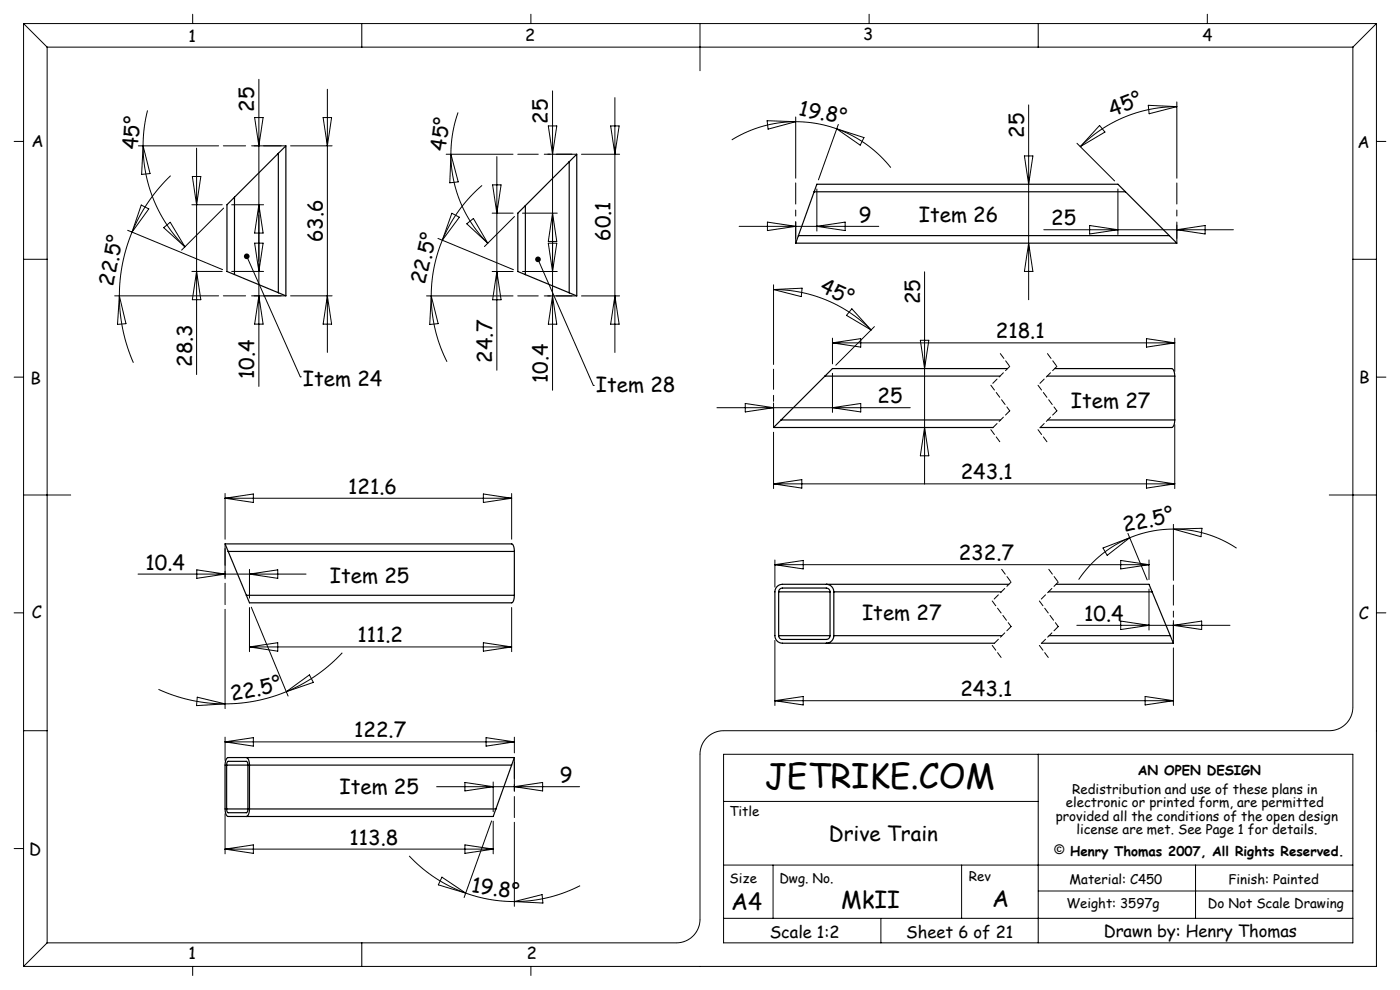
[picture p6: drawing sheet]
<svg xmlns="http://www.w3.org/2000/svg" width="297mm" height="210mm" viewBox="0 0 297 210" stroke-linecap="round" stroke-linejoin="round" font-family="sans-serif">
<g fill="none" stroke="#000" stroke-width=".21">
<path d="M5 5h287M5 5v200M5 5l5 5M10 10v190M10 10h277M40.9 3v2M54.9 16.8v65.2M69.4 18.9v55.9M76.7 5v5M112.6 3v2M117.2 19.3v63.5M148.5 5v10"/>
<path d="M184.4 3v2M220.3 5v5M256.1 3v2M287 10v140a5 5 0 0 1-5 5h-128.5a5 5 0 0 0-5 5v35a5 5 0 0 1-5 5h-133.5M292 5v200h-287M292 5l-5 5M3 30h2M29.4 30.9h17M30.4 30.9a30.3 30.3 0 0 0 8.8 21.5M30.4 30.9l1.4 5.9-1.8 .2zM31.3 23.4a30.3 30.3 0 0 0-.9 7.5M36.2 37.3a35.3 35.3 0 0 0-8.2 11.9"/>
<path d="M40.8 37.4h1.8l-.9 6zM41.7 31.4v48M53.9 30.9h5.7M54 24.9h1.8l-.9 6zM61.6 30.9h8.8M68.5 24.9h1.8l-.9 6zM94.7 32.7h14.1M95.7 32.7a26.7 26.7 0 0 0 7.8 18.9M95.7 32.7l1.5 5.9-1.8 .2zM97.2 23.9a26.7 26.7 0 0 0-1.5 8.8M102.3 39.3a30.9 30.9 0 0 0-8.5 11.7M104.5 39.2h1.8l-.9 6z"/>
<path d="M105.4 33.2v45.3M116.2 32.7h5.2M116.3 26.7h1.8l-.9 6zM123.4 32.7h8M129.5 26.7h1.8l-.9 6zM130.4 20.7v54.1M162.7 25.6l6.1 .2-5.9 1.6zM168.8 25.8a25.8 25.8 0 0 1 8.7 1.5M168.8 25.8a25.8 25.8 0 0 0-13.6 3.9M168.8 24.8v13M177.5 27.3a25.8 25.8 0 0 1 11.5 8.3M177.5 27.3l5.8 1.9-.8 1.6z"/>
<path d="M177.8 26.4l-4.2 11.7M217.3 33.1h1.8l-.9 6zM218.2 22.3v41.3M228.5 30.4l8 8M233.3 26.6l1.1 1.4-5.2 3.1zM243.6 22.3l6.1 .3-5.9 1.5zM249.7 22.6a29 29 0 0 0-20.5 8.5M249.7 21.6v16.2M292 30h2M5 55h5M27.1 48.9l20.1 8.3M28 49.2a35.3 35.3 0 0 0-2.7 13.6"/>
<path d="M30 43.5l1.6 .8-3.6 4.9zM34.7 48.3l1.4-1.2 3.1 5.3zM40.7 57.6h6.4M40.7 43.4h6.4M41.7 57.6l.9 6h-1.8zM47.4 44.1l-8.9 9M49.1 57.6h6.8M49.1 43.4h6.8M52.3 54.4l11.4 25.5M54 51.6h1.8l-.9 6zM54.9 43.4l.9 6h-1.8zM92.9 50.6l16 6.6"/>
<path d="M93.8 51a30.9 30.9 0 0 0-2.3 11.8M95.9 45.2l1.5 .9-3.6 4.9zM99 47.5l1.4-1.2 3.1 5.3zM104.4 57.6h4.5M104.4 45.2h4.5M105.4 57.6l.9 6h-1.8zM109.1 45.9l-6.3 6.4M110.9 57.6h7.3M110.9 45.2h7.3M114.1 55l11.8 26.8M116.3 51.6h1.8l-.9 6zM117.2 45.2l.9 6h-1.8z"/>
<path d="M156.8 48h29.6M162.8 47.1l6 .9-6 .9zM168.8 47v3.6M173.3 40.1v8.9M173.3 48l6-.9v1.8zM196.1 57.7v45M218.2 51.6l.9 6h-1.8zM221.4 48.7h40.3M231.2 47.8l6 .9-6 .9zM237.2 40.1v9.6M249.7 47.7v2.9M249.7 48.7l6-.9v1.8z"/>
<path d="M287 55h5M24.3 62.8h22.1M25.3 62.8a35.3 35.3 0 0 0 3 14.1M25.3 62.8l1.4 5.9-1.8 .1zM53.9 62.8h5.7M54.9 62.8l.9 6h-1.8zM61.6 62.8h8.8M63.7 79.9h.1M69.4 62.8l.9 6h-1.8zM90.5 62.8h18.3M91.5 62.8a30.9 30.9 0 0 0 3.3 13.9M91.5 62.8l1.5 5.9-1.8 .1z"/>
<path d="M116.2 62.8h5.2M117.2 62.8l.9 6h-1.8zM123.4 62.8h8M130.4 62.8l.9 6h-1.8zM164.1 61.4a29.3 29.3 0 0 1 20.7 8.6M164.1 60.4v16.9M164.1 61.4l6.1-.3-.2 1.8zM176.6 71.7v5.5M176.6 79.2v8.3M176.6 72.7l6-.9v1.8zM176.6 72.7h72.6M180.7 65.5l4.1 4.5-5.2-3.1z"/>
<path d="M185.5 69.3l-8.2 8.2M195.2 72.2h1.8l-.9 6zM243.2 71.8l6 .9-6 .9zM249.2 71.7v7.1M3 80h2M125.9 81.8h.1M152.1 86.5h41M158.1 85.6l6 .9-6 .9zM164.1 85.5v4.2M164.1 91.7v11.9M176.6 86.5l6-.9v1.8zM196.1 90.7l.9 6h-1.8z"/>
<path d="M249.2 90.1v13.5M292 80h2M5 105h10M47.7 104.7v9.7M47.7 116.4v6.4M47.7 105.7l6-.9v1.8zM47.7 105.7h60.8M102.5 104.8l6 .9-6 .9zM108.5 104.7v9.7M164.1 102.6h85.1M164.1 102.6l6-.9v1.8zM164.4 118.8v5.7"/>
<path d="M164.4 119.8l6-.9v1.8zM164.4 119.8h79.4M234 116.2l5.7-2.1-4.8 3.7zM237.8 118.9l6 .9-6 .9zM239.3 113.1l4.1 9.9M239.7 114.1a24.2 24.2 0 0 0-10.9 8.8M243.2 101.7l6 .9-6 .9zM243.8 118.8v4.1M248.9 112.2a24.2 24.2 0 0 0-9.2 1.9M248.9 112.2a24.2 24.2 0 0 1 13.4 4.1M248.9 111.2v11.9M248.9 112.2l6.1-.1-.2 1.8z"/>
<path d="M282 105h10M3 130h2M29.3 121.8h35.6M41.7 120.9l6 .9-6 .9zM47.7 129.3v21M52.9 120.8v6.1M52.9 128.9v9.3M52.9 121.8l6-.9v1.8zM52.9 137.2l6-.9v1.8zM52.9 137.2h55.6M53.3 128.8l7.8 18.8M72.6 138.5a33.9 33.9 0 0 1-11.9 8.2"/>
<path d="M102.5 136.3l6 .9-6 .9zM108.5 128.9v9.3M164.4 135.8v13.8M228.4 132.6h32.5M237.8 131.7l6 .9-6 .9zM243.8 124.9v8.7M248.9 131.6v3.8M248.9 137.4v12.2M248.9 132.6l6-.9v1.8zM292 130h2M5 155h5M33.6 146.2a33.9 33.9 0 0 0 14.1 3.1"/>
<path d="M41.8 147.9l5.9 1.4-6 .4zM47.7 156.4v4.9M47.7 157.4h61.4M47.7 157.4l6-.9v1.8zM60.7 146.7a33.9 33.9 0 0 1-13 2.6M60.7 146.7l4.9-3.5 .9 1.6zM103.1 156.5l6 .9-6 .9zM109.1 156.4v3.3M164.4 148.6h84.5M164.4 148.6l6-.9v1.8zM242.9 147.7l6 .9-6 .9zM47.7 172.6v8.5"/>
<path d="M92.6 166.9h30.4M98.6 166l6 .9-6 .9zM98.6 179.2l6 .9-6 .9zM104.3 174.1l-5.8 16.3M104.6 165.9v6.3M104.6 174.2v6.9M109.1 161.7v6.2M109.1 174.4v17.8M109.1 166.9l6-.9v1.8zM153.5 160h133.5v40h-133.5zM153.5 170h66.8M220.3 160v40"/>
<path d="M3 180h2M47.7 180.1l6-.9v1.8zM47.7 180.1h56.9M86.8 181.6a30.5 30.5 0 0 0 12 7.8M93.8 186.1l5 3.3-5.8-1.7zM98.8 189.4a30.5 30.5 0 0 0 10.3 1.8M109.1 191.2l5.9-1.4 .2 1.8zM123.1 187.9a30.5 30.5 0 0 1-14 3.3M153.5 183.5h133.5M153.5 194.8h133.5M164 183.5v11.3M186.9 194.8v5.2"/>
<path d="M204 183.5v11.3M220.3 189h66.7M253.6 183.5v11.3M10 200l-5 5M40.9 205v1.9M76.7 200v5M112.6 205v1.9"/>
</g>
<g fill="none" stroke="#000" stroke-width=".21" stroke-dasharray="1.3 .6">
<path d="M212.2 75l2 2.7M214.2 77.7l-4 4M222.2 75l2 2.7M224.2 77.7l-4 4M210.2 81.7l4 5.4M210.2 91.1l2 2.8M214.2 87.1l-4 4M220.2 81.7l4 5.4M220.2 91.1l2 2.8M224.2 87.1l-4 4M210.5 127.5l4 5.4M210.5 136.9l2 2.7"/>
<path d="M212.5 120.8l2 2.7M214.5 123.5l-4 4M214.5 132.9l-4 4M220.5 127.5l4 5.4M220.5 136.9l2 2.7M222.5 120.8l2 2.7M224.5 123.5l-4 4M224.5 132.9l-4 4"/>
</g>
<path d="M164.1 90.7v-12.4M248.9 136.4v-12.3" fill="none" stroke="#000" stroke-width=".21" stroke-dasharray="15.2 1.3 1.3 1.3" stroke-dashoffset="11"/>
<path d="M168.8 51.6v-12.8M249.7 51.6v-12.8M109.1 160.7v12.7" fill="none" stroke="#000" stroke-width=".21" stroke-dasharray="15.2 1.3 1.3 1.3" stroke-dashoffset="10.8"/>
<path d="M47.7 115.4v12.9" fill="none" stroke="#000" stroke-width=".21" stroke-dasharray="15.2 1.3 1.3 1.3" stroke-dashoffset="10.7"/>
<path d="M122.4 32.7h-12.6M122.4 62.8h-12.6" fill="none" stroke="#000" stroke-width=".21" stroke-dasharray="15.2 1.3 1.3 1.3" stroke-dashoffset="10.9"/>
<path d="M60.6 30.9h-13.2M60.6 62.8h-13.2" fill="none" stroke="#000" stroke-width=".21" stroke-dasharray="15.2 1.3 1.3 1.3" stroke-dashoffset="10.5"/>
<path d="M113.7 54.6a.6 .6 0 0 0 .2 1 .6 .6 0 0 0 .8-.6 .6 .6 0 0 0-.8-.5l.2 .5-.2-.5zM51.9 53.9a.6 .6 0 0 0 .2 1 .6 .6 0 0 0 .8-.5 .6 .6 0 0 0-.8-.6l.2 .6-.2-.6z" fill="#000"/>
<g fill="none" stroke="#000" stroke-width=".25">
<path d="M59 32.5l1.6-1.6v31.9l-1.6-.7M59 32.5l-9.3 9.3M59 32.5v29.6M120.8 34.3l1.6-1.6v30.1l-1.6-.7M120.8 34.3l-9.3 9.3M120.8 34.3v27.8M49.7 41.8l-1.6 1.6v14.2l1.6 .6M49.7 58.2l9.3 3.9M49.7 41.8v16.4M111.5 43.6l-1.6 1.6v12.4l1.6 .7M111.5 58.3l9.3 3.8M111.5 43.6v14.7"/>
<path d="M169.4 50l-.6 1.6h80.9l-1.6-1.6M169.4 50h78.7M172.7 40.7l.6-1.6h63.9l1.6 1.6M172.7 40.7l-3.3 9.3M172.7 40.7h66.1M238.8 40.7l9.3 9.3M175 79.8h37.1M175 79.8l-9.3 9.3M213.7 78.2h-37.1l-1.6 1.6M222.1 79.8h27.1M223.7 78.2h24.9a1.5 1.5 0 0 1 .6 1.6M249.2 79.8v9.3"/>
<path d="M165.7 89.1l-1.6 1.6h46.6M165.7 89.1h46.6M222.3 89.1h26.9M249.2 89.1a1.59 1.59 0 0 1-.6 1.6h-27.9M48.4 117l-.7-1.6h60.8a1.48 1.48 0 0 1 .6 1.6M48.4 117h60.7M48.4 117l3.9 9.3M109.1 117v9.3M52.3 126.3l.6 1.6h55.6a1.58 1.58 0 0 0 .6-1.6M52.3 126.3h56.8M165.2 134.8a.8 .8 0 0 0 .8 .8h9.3a.8 .8 0 0 0 .8-.8M165.2 125.5a.8 .8 0 0 1 .8-.8h9.3a.8 .8 0 0 1 .8 .8"/>
<path d="M165.2 134.8h10.9M165.2 125.5h10.9M165.2 125.5v9.3M175.3 123.9a1.6 1.6 0 0 1 1.6 1.6M176.1 125.5v9.3M176.9 134.8a1.6 1.6 0 0 1-1.6 1.6M176.9 134.8h35.7M176.9 125.5h35.5M176.9 125.5v9.3M214 123.9h-48a1.6 1.6 0 0 0-1.6 1.6v9.3a1.6 1.6 0 0 0 1.6 1.6h45M222.4 125.5h22M222.6 134.8h25.7"/>
<path d="M224 123.9h19.8l.6 1.6M244.4 125.5l3.9 9.3M248.3 134.8l.6 1.6h-27.9M48.1 162.3l.1-.6 .2-.2h3.9l.2 .2 .1 .6M48.1 171.6l.1 .6 .2 .2h3.9l.2-.2 .1-.6M48.1 171.6h4.5M48.1 162.3h4.5M48.1 162.3v9.3M52.3 160.7a1.41 1.41 0 0 1 .6 1.6M52.6 162.3v9.3M52.9 171.6a1.5 1.5 0 0 1-.6 1.6M52.9 171.6h52.3"/>
<path d="M52.9 162.3v9.3M52.9 162.3h55.6M108.5 162.3l.6-1.6h-60.7a1.5 1.5 0 0 0-.7 1.6v9.3a1.5 1.5 0 0 0 .7 1.6h56.2l.6-1.6M108.5 162.3l-3.3 9.3"/>
</g>
<text font-size="7.1" x="162.3" y="167.3">JETRIKE.COM</text>
<g font-size="4.9">
<text x="155.1" y="193">A4</text>
<text x="178.5" y="192.5">MkII</text>
<text x="210.5" y="192.3">A</text>
</g>
<g font-size="4.4">
<text x="54" y="23.7" transform="rotate(-90 54 23.7)">25</text>
<text x="116.3" y="26.2" transform="rotate(-90 116.3 26.2)">25</text>
<text x="169.3" y="24.4" transform="rotate(12 169.3 24.4)">19.8°</text>
<text x="217.3" y="29.2" transform="rotate(-90 217.3 29.2)">25</text>
<text x="235.9" y="24.8" transform="rotate(-20 235.9 24.8)">45°</text>
<text x="29.2" y="31.9" transform="rotate(-85 29.2 31.9)">45°</text>
<text x="94.5" y="32.1" transform="rotate(-82 94.5 32.1)">45°</text>
<text x="182.2" y="47">9</text>
<text x="194.9" y="47.1">Item 26</text>
<text x="223" y="47.8">25</text>
<text x="68.5" y="51.4" transform="rotate(-90 68.5 51.4)">63.6</text>
<text x="129.5" y="51.1" transform="rotate(-90 129.5 51.1)">60.1</text>
<text x="24" y="60.8" transform="rotate(-78 24 60.8)">22.5°</text>
<text x="90.1" y="60.4" transform="rotate(-76 90.1 60.4)">22.5°</text>
<text x="173.7" y="61.8" transform="rotate(25 173.7 61.8)">45°</text>
<text x="195.2" y="64.6" transform="rotate(-90 195.2 64.6)">25</text>
<text x="211.3" y="71.8">218.1</text>
<text x="40.7" y="77.9" transform="rotate(-90 40.7 77.9)">28.3</text>
<text x="104.4" y="77" transform="rotate(-90 104.4 77)">24.7</text>
<text x="54" y="80.4" transform="rotate(-90 54 80.4)">10.4</text>
<text x="64.3" y="82">Item 24</text>
<text x="116.3" y="81.2" transform="rotate(-90 116.3 81.2)">10.4</text>
<text x="126.4" y="83.1">Item 28</text>
<text x="186.2" y="85.5">25</text>
<text x="227.2" y="86.6">Item 27</text>
<text x="203.8" y="101.7">243.1</text>
<text x="73.9" y="104.7">121.6</text>
<text x="238.6" y="112.9" transform="rotate(-12 238.6 112.9)">22.5°</text>
<text x="203.4" y="118.8">232.7</text>
<text x="30.9" y="120.8">10.4</text>
<text x="70" y="123.7">Item 25</text>
<text x="182.9" y="131.4">Item 27</text>
<text x="230" y="131.7">10.4</text>
<text x="75.8" y="136.3">111.2</text>
<text x="49.3" y="148.8" transform="rotate(-12 49.3 148.8)">22.5°</text>
<text x="203.7" y="147.7">243.1</text>
<text x="75.1" y="156.4">122.7</text>
<text x="118.7" y="165.9">9</text>
<text x="72" y="168.4">Item 25</text>
<text x="74.2" y="179.2">113.8</text>
<text x="175.8" y="178.4">Drive Train</text>
<text x="99.9" y="189.2" transform="rotate(8 99.9 189.2)">19.8°</text>
</g>
<g font-size="3.5">
<text x="40" y="8.9">1</text>
<text x="111.4" y="8.6">2</text>
<text x="183.1" y="8.6">3</text>
<text x="255.1" y="8.7">4</text>
<text x="6.7" y="31.1">A</text>
<text x="288" y="31.4">A</text>
<text x="6.5" y="81.4">B</text>
<text x="288.3" y="81.2">B</text>
<text x="6.7" y="131.1">C</text>
<text x="288.3" y="131.3">C</text>
<text x="6.2" y="181.4">D</text>
<text x="40" y="203.5">1</text>
<text x="111.8" y="203.5">2</text>
<text x="163.3" y="199.1">Scale 1:2</text>
<text x="192.3" y="199">Sheet 6 of 21</text>
<text x="234.1" y="198.7">Drawn by: Henry Thomas</text>
</g>
<g font-size="2.8">
<text x="241.4" y="164.3">AN OPEN DESIGN</text>
<text x="154.7" y="173.2">Title</text>
<text x="226.1" y="171.2">electronic or printed form, are permitted</text>
<text x="227.5" y="168.4">Redistribution and use of these plans in</text>
<text x="224" y="174">provided all the conditions of the open design</text>
<text x="228.3" y="176.9">license are met. See Page 1 for details.</text>
<text x="223.7" y="181.1">© Henry Thomas 2007, All Rights Reserved.</text>
<text x="154.8" y="187.2">Size</text>
<text x="165.3" y="187.3">Dwg. No.</text>
<text x="205.5" y="186.8">Rev</text>
<text x="226.9" y="187.4">Material: C450</text>
<text x="260.6" y="187.4">Finish: Painted</text>
<text x="226.2" y="192.7">Weight: 3597g</text>
<text x="256.3" y="192.6">Do Not Scale Drawing</text>
</g>
</svg>
